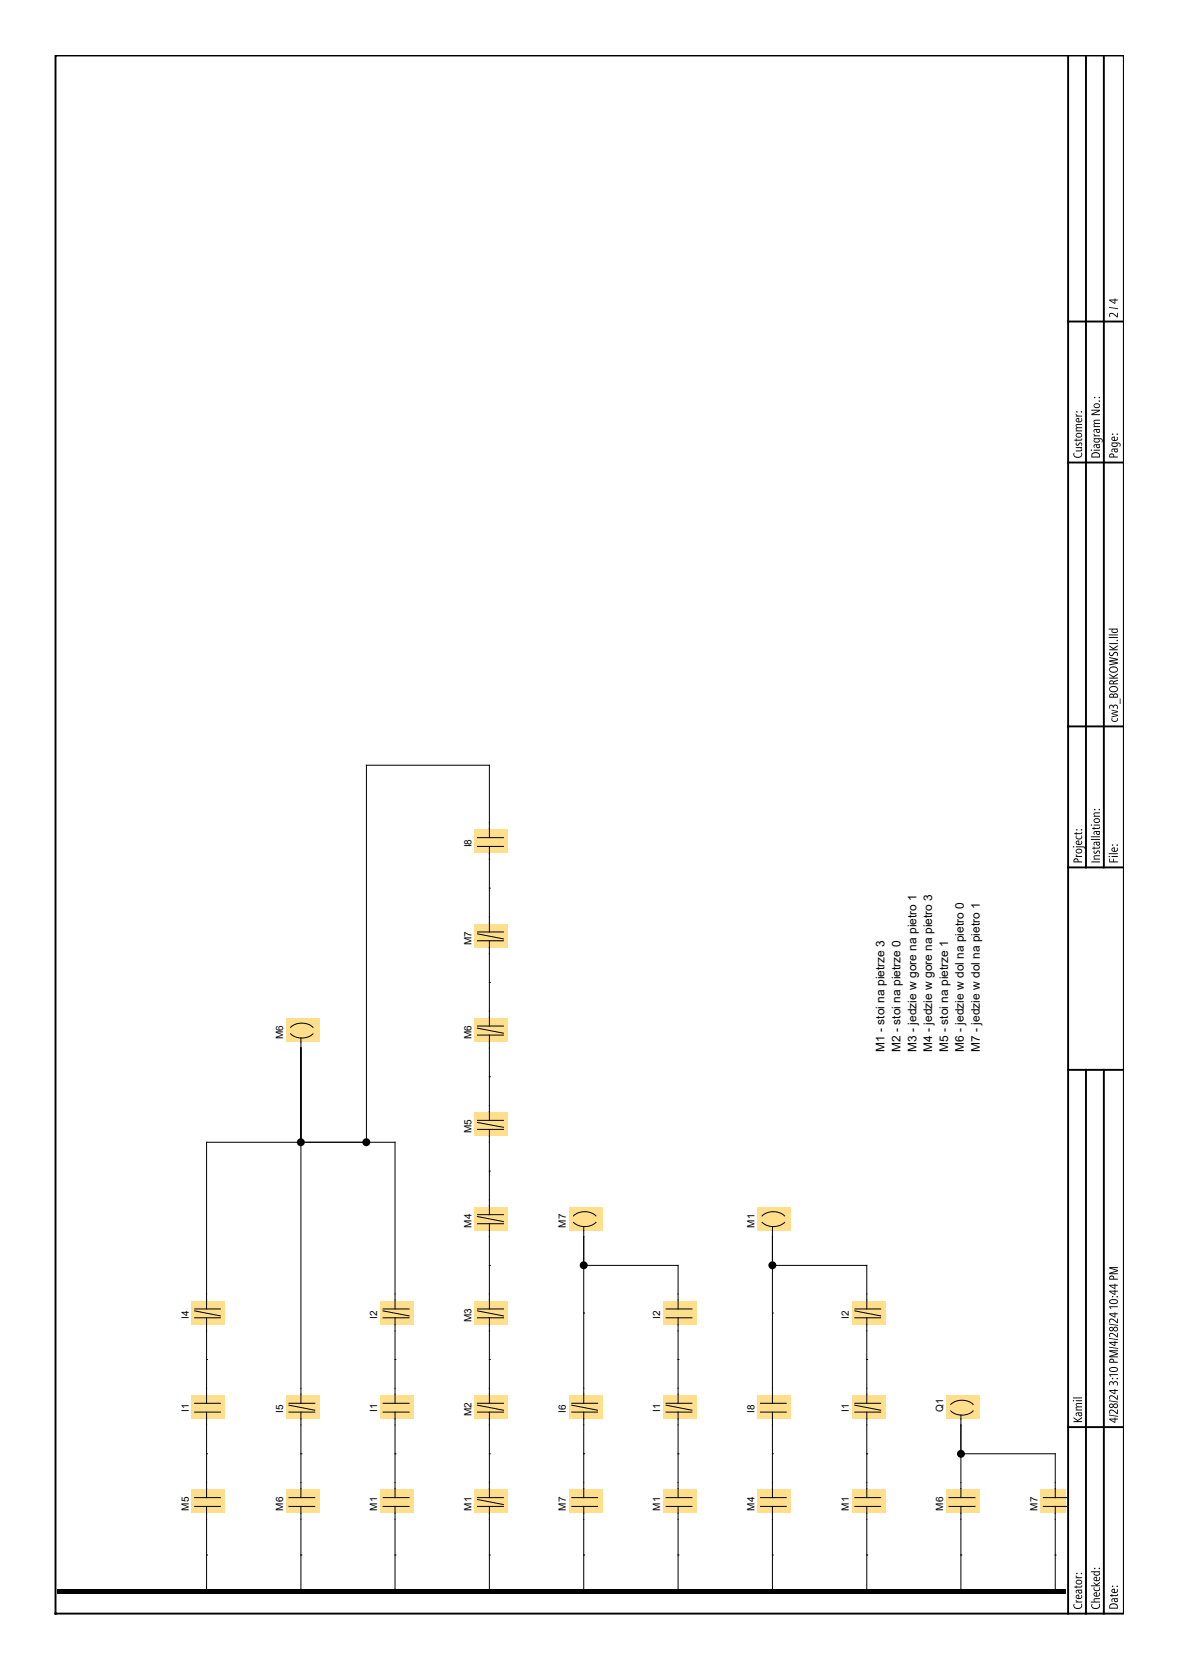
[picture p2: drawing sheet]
<svg xmlns="http://www.w3.org/2000/svg" width="210mm" height="297mm" viewBox="0 0 210 297" stroke-linecap="round" stroke-linejoin="round" font-family="sans-serif">
<path d="M9.9 9.9h189.8v276.9h-189.8zM189.8 9.9v276.9M193 9.9v144.3M196.1 9.9v144.3M189.8 57.1h9.9M189.8 82.2h9.9M189.8 129.1h9.9M189.8 154.2h9.9M189.8 190.2h9.9M193 190.2v96.6M196.1 190.2v96.6M189.8 253.7h9.9" fill="none" stroke="#000" stroke-width=".34"/>
<g fill="#000">
<path d="M10.2 282.6h179.2v.7h-179.2z"/>
<path d="M197.2 55.7a1.03 1.03 0 0 1 1.3 .5v-.6h.1v.8h-.1a1.04 1.04 0 0 0-1.2-.6l-.1 .2 .1 .3-.1 .1-.1-.4zM197 54.6l1.7 .2v.1l-1.7-.2zM197.1 53.2h.9v-.1h.2v.1h.4v.2h-.4v.6h-.2l-.9-.6zM197.3 53.4l.7 .4v-.4z"/>
<path d="M190.8 80.4l.1 .1a.56 .56 0 0 0 .2 .7 .56 .56 0 0 0 .7 0l.3-.3v-.4a.31 .31 0 0 1 .2 .5 .8 .8 0 0 1-.9 .4 .8 .8 0 0 1-.7-.8zM191.1 79.5h1.2v.1h-.2l.2 .5-.2 .1h-1v-.1l.9-.1 .2-.1-.3-.3h-.8zM191.2 78.7h.1v.3a.31 .31 0 0 0 .3 0 .31 .31 0 0 0 .2-.3 .36 .36 0 0 1 .4 .1 .36 .36 0 0 1 0 .4h-.1v-.1a.19 .19 0 0 0-.1-.3 .19 .19 0 0 0-.2 .2 .34 .34 0 0 1-.5 .2 .34 .34 0 0 1-.1-.5zM190.9 78.2h.2v-.3h.2v.3l.8-.1v-.2h.2v.2l-.1 .2h-.9v.2l-.4-.2zM191.3 77a.52 .52 0 0 1 .7 0 .52 .52 0 0 1 .1 .7 .52 .52 0 0 1-.7 0 .52 .52 0 0 1-.1-.7zM191.3 77.2a.42 .42 0 0 0 .4 .4 .42 .42 0 0 0 .4-.3l-.4-.2zM191.2 75.5l1.1-.1v.1h-.9l-.1 .2 .2 .2h.8v.2h-.9l-.1 .2 .2 .2h.8v.2h-1.2v-.2h.2l-.2-.3 .2-.2-.2-.3zM191.2 74.4l.5-.1v.6l.4-.1v-.4l.1-.1a.54 .54 0 0 1-.4 .8 .54 .54 0 0 1-.7-.6zM191.3 74.6v.2l.3 .1v-.4zM191.1 73.6l.5 .3h.7v.1l-1.2 .1v-.2h.2zM192 73.2a.15 .15 0 0 1 .3 0 .15 .15 0 0 1-.3 0zM191.2 73.2a.15 .15 0 0 1 .3 0 .15 .15 0 0 1-.3 0z"/>
<path d="M194.1 80.5a.81 .81 0 0 1 1-.1 .81 .81 0 0 1 .3 .9h-1.5v-.5zM194.1 80.7v.4h1.2a.56 .56 0 0 0-.2-.5 .56 .56 0 0 0-.7 0zM194.3 79.9h1.1v.2h-1.1zM193.8 80a.12 .12 0 0 1 .2 0 .12 .12 0 0 1-.2 0zM194.4 79.1l1-.2v.2h-.1a.3 .3 0 0 1 .1 .4 .3 .3 0 0 1-.3 .2 .42 .42 0 0 1-.3-.6l-.3 .1v.3l-.1 .1zM194.9 79.1a.24 .24 0 0 0 .1 .4 .24 .24 0 0 0 .3-.2l-.1-.2zM194.3 77.9h1a.47 .47 0 0 1 .6 .2 .47 .47 0 0 1-.1 .6l-.1-.1a.28 .28 0 0 0 .1-.3 .28 .28 0 0 0-.3-.2h-.3l.2 .1a.56 .56 0 0 1-.4 .5 .56 .56 0 0 1-.7-.2v-.3l.2-.1-.2-.1zM194.5 78.2h-.1a.43 .43 0 0 0 .5 .3 .43 .43 0 0 0 .4-.3l-.2-.1zM194.3 77.1l.4 .3h.7v.2h-1.1v-.2h.2zM194.4 76.4l1-.2v.2h-.1a.3 .3 0 0 1 .1 .4 .3 .3 0 0 1-.3 .2 .42 .42 0 0 1-.3-.6l-.3 .1v.3l-.1 .1zM194.9 76.4a.24 .24 0 0 0 .1 .4 .24 .24 0 0 0 .3-.2l-.1-.2zM194.4 74.7l1-.1v.2h-.8l-.2 .1 .3 .3h.7v.2h-.9l-.1 .1 .3 .2h.7v.2h-1.1v-.1l.2-.1-.2-.3 .2-.2-.2-.2zM193.9 72.8h1.5v.2l-1.2 .6h1.2v.2h-1.5v-.2l1.3-.6h-1.3zM194.5 71.8a.52 .52 0 0 1 .7-.1 .52 .52 0 0 1 .1 .7 .52 .52 0 0 1-.7 .1 .52 .52 0 0 1-.1-.7zM194.5 72a.42 .42 0 0 0 .4 .4 .42 .42 0 0 0 .4-.4l-.4-.1zM195.2 71.3a.15 .15 0 0 1 .3 0 .15 .15 0 0 1-.3 0zM195.2 70.7a.15 .15 0 0 1 .3 0 .15 .15 0 0 1-.3 0zM194.4 70.7a.13 .13 0 0 1 .2 0 .13 .13 0 0 1-.2 0z"/>
<path d="M197.2 80.7a.46 .46 0 0 1 .5-.1 .46 .46 0 0 1 .3 .5h.6v.2h-1.5zM197.3 80.9l-.1 .2h.6l-.1-.3zM197.5 79.8l1.1-.1v.2h-.1a.3 .3 0 0 1 .1 .3 .3 .3 0 0 1-.3 .2 .42 .42 0 0 1-.4-.5l-.3 .1 .1 .3-.1 .1zM198.1 79.9a.24 .24 0 0 0 .1 .3 .24 .24 0 0 0 .3-.1l-.2-.2zM197.5 78.6l1 .1a.47 .47 0 0 1 .5 .1 .47 .47 0 0 1 0 .6l-.1-.1a.28 .28 0 0 0 .1-.3 .28 .28 0 0 0-.3-.2h-.3l.1 .2a.56 .56 0 0 1-.4 .5 .56 .56 0 0 1-.6-.3v-.3l.2-.1h-.2zM197.7 78.9l-.1 .1a.43 .43 0 0 0 .4 .3 .43 .43 0 0 0 .4-.3l-.1-.2zM197.6 77.7l.5-.1v.6l.4-.1-.1-.4 .1-.1a.54 .54 0 0 1-.4 .8 .54 .54 0 0 1-.6-.6zM197.6 77.9v.2l.4 .1v-.4zM198.4 77.2a.13 .13 0 0 1 .2 0 .13 .13 0 0 1-.2 0zM197.6 77.2a.13 .13 0 0 1 .2 0 .13 .13 0 0 1-.2 0z"/>
<path d="M197.6 127.6l.1 .1-.1 .1a.43 .43 0 0 0 .5 .3 .43 .43 0 0 0 .4-.3l-.1-.1 .1-.1a.53 .53 0 0 1-.5 .7 .53 .53 0 0 1-.4-.7zM197.5 126.1l1.1 .3v.2l-1 .2 1 .3v.2l-1.1 .2v-.2l1-.1-1-.3v-.2l1-.2-1-.2zM197.2 125.3h.4l.2 .2a.46 .46 0 0 1 .7-.2 .46 .46 0 0 1 .1 .7h-.2a.34 .34 0 0 0-.1-.6 .34 .34 0 0 0-.4 .5l-.2-.1a.3 .3 0 0 0-.3-.4 .3 .3 0 0 0-.1 .6 .34 .34 0 0 1-.3-.3 .34 .34 0 0 1 .2-.4zM199 124.1h.1v1h-.1zM197.3 123.3h.3l.2 .2a.41 .41 0 0 1 .5-.2 .41 .41 0 0 1 .3 .4v.3h-1.5v-.5zM197.3 123.5l-.1 .3h.6l-.2-.3zM197.9 123.5v.3h.6a.31 .31 0 0 0-.2-.4 .31 .31 0 0 0-.4 .1zM197.2 122.2a.9 .9 0 0 1 1.4 .3 .82 .82 0 0 1-.7 .6 .82 .82 0 0 1-.8-.6zM197.2 122.3a.64 .64 0 0 0 .5 .6 .64 .64 0 0 0 .6-.1 .47 .47 0 0 0 0-.6 .47 .47 0 0 0-.6-.1zM197.2 121.1l.4-.2 .3 .3 .7-.4v.2l-.6 .3-.1 .2h.7v.1h-1.5zM197.3 121.2l-.1 .3h.6l-.1-.4zM197.1 119.7l.7 .5 .8-.5v.2l-.8 .5h.8v.2h-1.5v-.2h.7l-.7-.5zM197.2 118.7a.9 .9 0 0 1 1.4 .3 .82 .82 0 0 1-.7 .6 .82 .82 0 0 1-.8-.6zM197.2 118.9a.64 .64 0 0 0 .5 .5 .64 .64 0 0 0 .6-.1 .47 .47 0 0 0 0-.6 .47 .47 0 0 0-.6-.1zM197.1 116.8l1.5 .3v.2l-1.3 .2 1.3 .2v.3l-1.5 .3v-.2l1.3-.3-1.3-.2v-.2l1.3-.2-1.3-.2zM197.1 115.9l.2 .1a.3 .3 0 0 0 .1 .5 .3 .3 0 0 0 .4-.4 .47 .47 0 0 1 .7-.2 .47 .47 0 0 1 .1 .7h-.2a.34 .34 0 0 0-.1-.6 .34 .34 0 0 0-.5 .4 .43 .43 0 0 1-.6 .2 .43 .43 0 0 1-.1-.7zM197.1 114.7l.7 .5 .8-.5v.2l-.8 .5h.8v.2h-1.5v-.2h.7l-.7-.5zM197.1 114.3h1.5v.2h-1.5zM198.4 113.9a.13 .13 0 0 1 .2 0 .13 .13 0 0 1-.2 0zM197 113.2h1.6v.2h-1.6zM197 112.8h1.6v.1h-1.6zM197 111.7h1.6v.2h-.2l.2 .1a.58 .58 0 0 1-.5 .6 .58 .58 0 0 1-.6-.4l.1-.3h-.6zM197.7 112l-.1 .1a.49 .49 0 0 0 .9-.1l-.2-.1z"/>
<path d="M190.8 152.7a.46 .46 0 0 1 .6-.1 .46 .46 0 0 1 .2 .5h.7v.2h-1.6zM190.9 152.8v.3h.6l-.2-.3zM191.1 151.9l.5 .3h.7v.1h-1.2v-.1h.2zM191.3 150.9a.52 .52 0 0 1 .7 0 .52 .52 0 0 1 .1 .7 .52 .52 0 0 1-.7 .1 .52 .52 0 0 1-.1-.8zM191.3 151.2a.42 .42 0 0 0 .4 .3 .42 .42 0 0 0 .4-.3l-.4-.2zM191.1 150.4h1.2a.33 .33 0 0 1 .3 .1 .33 .33 0 0 1 .1 .3l-.2-.2h-1.4zM190.6 150.5a.15 .15 0 0 1 .3 0 .15 .15 0 0 1-.3 0zM191.2 149.5l.5-.1v.6l.4-.1v-.4l.1-.1a.54 .54 0 0 1-.4 .8 .54 .54 0 0 1-.7-.6zM191.3 149.7v.2l.3 .1v-.4zM191.2 148.5l.1 .1v.1a.43 .43 0 0 0 .4 .3 .43 .43 0 0 0 .4-.3v-.1l.1-.1a.53 .53 0 0 1-.5 .7 .53 .53 0 0 1-.5-.7zM190.9 148.1h.2v-.2h.2v.2h.8v-.2h.2v.1l-.1 .2-.9 .1v.1l-.4-.1zM192 147.5a.15 .15 0 0 1 .3 0 .15 .15 0 0 1-.3 0zM191.2 147.5a.15 .15 0 0 1 .3 0 .15 .15 0 0 1-.3 0z"/>
<path d="M193.9 153.1h1.5v.2h-1.5zM194.4 152.1l1-.1v.2h-.8l-.2 .1 .3 .3h.7v.2h-1.1v-.2h.2l-.2-.2zM194.4 151.2h.1l-.1 .3a.31 .31 0 0 0 .4 0 .31 .31 0 0 0 .1-.3 .36 .36 0 0 1 .5 .1 .36 .36 0 0 1 0 .5l-.2-.1 .1-.1a.19 .19 0 0 0-.1-.3 .19 .19 0 0 0-.3 .2 .34 .34 0 0 1-.5 .2 .34 .34 0 0 1 0-.5zM194 150.7h.3v-.2h.2v.2h.8v-.2l.1-.1 .1 .2-.1 .2h-.9v.2l-.4-.2zM194.4 149.7l1-.1v.2h-.1a.3 .3 0 0 1 .1 .3 .3 .3 0 0 1-.3 .2 .42 .42 0 0 1-.3-.5l-.3 .1v.3l-.1 .1zM194.9 149.8a.24 .24 0 0 0 .1 .3 .24 .24 0 0 0 .3-.1l-.1-.2zM193.8 149.1h1.6v.2h-1.6zM193.8 148.7h1.6v.1h-1.6zM194.4 147.8l1-.1v.2h-.1a.3 .3 0 0 1 .1 .3 .3 .3 0 0 1-.3 .2 .42 .42 0 0 1-.3-.5l-.3 .1v.3l-.1 .1zM194.9 147.9a.24 .24 0 0 0 .1 .3 .24 .24 0 0 0 .3-.1l-.1-.2zM194 147.2h.3v-.2h.2v.2l.8-.1v-.2h.1l.1 .2-.1 .2h-.9v.2l-.4-.2zM194.3 146.6h1.1v.1h-1.1zM193.8 146.7a.12 .12 0 0 1 .2 0 .12 .12 0 0 1-.2 0zM194.5 145.5a.52 .52 0 0 1 .7 0 .52 .52 0 0 1 .1 .7 .52 .52 0 0 1-.7 0 .52 .52 0 0 1-.1-.7zM194.5 145.7a.42 .42 0 0 0 .4 .4 .42 .42 0 0 0 .4-.3l-.4-.2zM194.4 144.5l1-.1v.2h-.8l-.2 .1 .3 .3h.7v.2h-1.1v-.2h.2l-.2-.2zM195.2 143.9a.15 .15 0 0 1 .3 0 .15 .15 0 0 1-.3 0zM194.4 143.9a.13 .13 0 0 1 .2 0 .13 .13 0 0 1-.2 0z"/>
<path d="M197.1 152.6h.1v.5h.6v-.5h.1v.5h.7v.2h-1.5zM197.5 152.2h1.1v.1h-1.1zM197 152.2a.12 .12 0 0 1 .2 0 .12 .12 0 0 1-.2 0zM197 151.7h1.6v.1h-1.6zM197.6 150.7l.5-.1v.6l.4-.1-.1-.4h.1a.54 .54 0 0 1-.4 .7 .54 .54 0 0 1-.6-.5zM197.6 150.9v.2l.4 .1v-.4zM198.4 150.2a.13 .13 0 0 1 .2 0 .13 .13 0 0 1-.2 0zM197.6 150.2a.13 .13 0 0 1 .2 0 .13 .13 0 0 1-.2 0z"/>
<path d="M190.7 251.9l.8 .5 .8-.5v.2l-.8 .5h.8v.2h-1.6v-.2h.8l-.8-.5zM191.2 251.2l1.1-.2v.2h-.2a.3 .3 0 0 1 .2 .3 .3 .3 0 0 1-.3 .3 .42 .42 0 0 1-.4-.6l-.3 .1 .1 .3-.2 .1zM191.7 251.2a.24 .24 0 0 0 .1 .3 .24 .24 0 0 0 .4-.1l-.2-.2zM191.2 249.5l1.1-.1v.2h-.9l-.1 .1 .2 .3h.8v.1l-.9 .1-.1 .1 .2 .2h.8v.2h-1.2v-.2h.2l-.2-.3 .2-.2-.2-.2zM191.1 248.9h1.2v.2h-1.2zM190.6 249a.15 .15 0 0 1 .3 0 .15 .15 0 0 1-.3 0zM190.6 248.4h1.7v.2h-1.7z"/>
<path d="M197.1 252.2h.9v-.2h.2v.2h.4v.1h-.4v.6h-.2l-.9-.6zM197.3 252.3l.7 .4v-.4zM197 251.4l1.7 .3v.1l-1.7-.2zM197.2 250.7a1.03 1.03 0 0 1 1.3 .4v-.6h.1v.9h-.1a1.03 1.03 0 0 0-1.2-.6l-.1 .2 .1 .3h-.1l-.1-.4zM197.1 249.6l.5-.1 .2 .2a.43 .43 0 0 1 .6-.2 .43 .43 0 0 1 .1 .7 .43 .43 0 0 1-.7-.2 .4 .4 0 0 1-.6 .2 .4 .4 0 0 1-.1-.6zM197.2 249.9a.25 .25 0 0 0 .5 0 .25 .25 0 0 0-.5 0zM197.9 249.9a.3 .3 0 0 0 .6 0 .3 .3 0 0 0-.6 0zM197 248.9l1.7 .2v.2l-1.7-.3zM197.2 248.1a1.03 1.03 0 0 1 1.3 .5v-.6h.1v.8h-.1a1.03 1.03 0 0 0-1.2-.6l-.1 .2 .1 .3-.1 .1-.1-.4zM197.1 247.1h.9v-.2h.2v.2h.4v.1h-.4v.6h-.2l-.9-.5zM197.3 247.2l.7 .5v-.5zM197.2 245.6l.4-.1 .2 .3a.46 .46 0 0 1 .7-.2 .46 .46 0 0 1 .1 .7h-.2a.34 .34 0 0 0-.1-.6 .34 .34 0 0 0-.4 .4h-.2a.3 .3 0 0 0-.1-.4 .3 .3 0 0 0-.4 .1 .3 .3 0 0 0 .1 .4 .34 .34 0 0 1-.3-.3 .34 .34 0 0 1 .2-.3zM198.4 245a.13 .13 0 0 1 .2 0 .13 .13 0 0 1-.2 0zM197.6 245a.13 .13 0 0 1 .2 0 .13 .13 0 0 1-.2 0zM197.1 244.2h1.5v.2h-1.3l.2 .2-.2 .1zM197.2 243.1a.92 .92 0 0 1 1.4 .3 .89 .89 0 0 1-1.5 0zM197.3 243.3l-.1 .1a.85 .85 0 0 0 1.3 0 .94 .94 0 0 0-1.2-.1zM197.2 241.6a.46 .46 0 0 1 .5-.1 .46 .46 0 0 1 .3 .6h.6v.1h-1.5zM197.3 241.8l-.1 .3h.6l-.1-.4zM197.1 240h1.5v.2h-1.3l1.3 .3v.2l-1.3 .4h1.3v.2h-1.5v-.3l1.4-.4-1.4-.4zM197 239.4l1.7 .2v.2l-1.7-.3zM197.1 238.5h.9v-.2h.2v.2h.4v.2h-.4v.6h-.2l-.9-.6zM197.3 238.7l.7 .4v-.4zM197 237.8l1.7 .3v.1l-1.7-.2zM197.2 237a1.03 1.03 0 0 1 1.3 .5v-.6h.1v.8h-.1a1.03 1.03 0 0 0-1.2-.6l-.1 .2 .1 .3-.1 .1-.1-.4zM197.1 236l.5-.2 .2 .3a.43 .43 0 0 1 .6-.3 .43 .43 0 0 1 .1 .7 .43 .43 0 0 1-.7-.1 .4 .4 0 0 1-.6 .2 .4 .4 0 0 1-.1-.6zM197.2 236.2a.25 .25 0 0 0 .5 0 .25 .25 0 0 0-.5 0zM197.9 236.3a.3 .3 0 0 0 .6 0 .3 .3 0 0 0-.6 0zM197 235.3l1.7 .2v.2l-1.7-.3zM197.2 234.5a1.03 1.03 0 0 1 1.3 .5v-.6h.1v.8h-.1a1.03 1.03 0 0 0-1.2-.6l-.1 .2 .1 .3h-.1l-.1-.3zM197.1 233.4h.9v-.1h.2v.1h.4v.2h-.4v.6h-.2l-.9-.6zM197.3 233.6l.7 .4v-.4zM197.1 232.2h1.5v.1h-1.3l.2 .3-.2 .1zM197.2 231a.92 .92 0 0 1 1.4 .4 .89 .89 0 0 1-1.5 0zM197.3 231.2l-.1 .2a.85 .85 0 0 0 1.3 0 .94 .94 0 0 0-1.2-.2zM198.4 230.5a.13 .13 0 0 1 .2 0 .13 .13 0 0 1-.2 0zM197.6 230.5a.13 .13 0 0 1 .2 0 .13 .13 0 0 1-.2 0zM197.1 229.4h.9v-.2h.2v.2h.4v.2h-.4v.6h-.2l-.9-.6zM197.3 229.6l.7 .4v-.4zM197.1 228.4h.9v-.2h.2v.2h.4v.1h-.4v.6h-.2l-.9-.5zM197.3 228.5l.7 .4v-.4zM197.2 226.9a.46 .46 0 0 1 .5-.2 .46 .46 0 0 1 .3 .6h.6v.2h-1.5zM197.3 227l-.1 .3h.6l-.1-.4zM197.1 225.2h1.5v.2h-1.3l1.3 .3v.3l-1.3 .3h1.3v.2h-1.5v-.3l1.4-.4-1.4-.3z"/>
<path d="M190.8 285.1h.1a.56 .56 0 0 0 .2 .7 .56 .56 0 0 0 .7 0l.3-.3v-.4h.1a.75 .75 0 0 1-.6 .9 .75 .75 0 0 1-.9-.8zM191.1 284.4l.5 .3h.7v.1h-1.2v-.1h.2zM191.2 283.6l.5-.2v.7l.4-.2v-.4h.1a.54 .54 0 0 1-.4 .7 .54 .54 0 0 1-.7-.5zM191.3 283.7v.2l.3 .2v-.5zM191.2 282.6l1.1-.1v.2h-.2a.3 .3 0 0 1 .2 .4 .3 .3 0 0 1-.3 .2 .42 .42 0 0 1-.4-.6l-.3 .1 .1 .3-.2 .1-.1-.3zM191.7 282.7a.24 .24 0 0 0 .1 .4 .24 .24 0 0 0 .4-.2l-.2-.2zM190.9 282h.2v-.2h.2v.2h.8v-.2h.2v.1l-.1 .2-.9 .1v.1l-.4-.1zM191.3 280.9a.52 .52 0 0 1 .7-.1 .52 .52 0 0 1 .1 .7 .52 .52 0 0 1-.7 .1 .52 .52 0 0 1-.1-.7zM191.3 281.1a.42 .42 0 0 0 .4 .4 .42 .42 0 0 0 .4-.4l-.4-.1zM191.1 280.1l.5 .2h.7v.2h-1.2v-.1h.2zM192 279.7a.15 .15 0 0 1 .3 0 .15 .15 0 0 1-.3 0zM191.2 279.7a.15 .15 0 0 1 .3 0 .15 .15 0 0 1-.3 0z"/>
<path d="M194 285.1h.1a.56 .56 0 0 0 .2 .7 .56 .56 0 0 0 .7 0l.3-.3-.1-.4h.2a.75 .75 0 0 1-.6 .9 .75 .75 0 0 1-.9-.8zM193.8 284.7h.7a.34 .34 0 0 1-.2-.5 .34 .34 0 0 1 .5-.1h.6v.1l-.8 .1-.1 .2 .1 .2h.8v.1h-1.6zM194.4 283.1l.5-.1v.6l.4-.1-.1-.4 .2-.1a.54 .54 0 0 1-.4 .8 .54 .54 0 0 1-.7-.6zM194.5 283.3v.2l.3 .1v-.4zM194.4 282.1l.1 .1v.1a.43 .43 0 0 0 .4 .4 .43 .43 0 0 0 .4-.4l-.1-.1 .2-.1a.53 .53 0 0 1-.5 .7 .53 .53 0 0 1-.5-.7zM194.3 281.2l.5 .4 .6-.4v.2l-.5 .4h.5v.1h-1.6v-.1h1l-.5-.4zM194.4 280.4l.5-.1v.6l.4-.2-.1-.3 .2-.1a.54 .54 0 0 1-.4 .7 .54 .54 0 0 1-.7-.5zM194.5 280.5v.2l.3 .2v-.5zM193.8 279.3h1.6v.1h-.1l.1 .2a.58 .58 0 0 1-.5 .5 .58 .58 0 0 1-.6-.4l.2-.2h-.7zM194.5 279.6l-.1 .1a.49 .49 0 0 0 .9-.1l-.2-.1zM195.2 278.8a.15 .15 0 0 1 .3 0 .15 .15 0 0 1-.3 0zM194.4 278.8a.13 .13 0 0 1 .2 0 .13 .13 0 0 1-.2 0z"/>
<path d="M197.3 285.1a.81 .81 0 0 1 .9-.1 .81 .81 0 0 1 .4 .9h-1.5v-.5zM197.3 285.4l-.1 .4h1.3a.56 .56 0 0 0-.3-.6 .56 .56 0 0 0-.6 0zM197.5 284.2l1.1-.1v.1h-.1a.3 .3 0 0 1 .1 .4 .3 .3 0 0 1-.3 .2 .42 .42 0 0 1-.4-.6l-.3 .1 .1 .4h-.1zM198.1 284.2a.24 .24 0 0 0 .1 .4 .24 .24 0 0 0 .3-.1l-.2-.3zM197.2 283.5h.3v-.2h.1v.2h.8l.1-.2h.1v.2v.1l-1 .1v.1l-.4-.1zM197.6 282.5l.5-.1v.6l.4-.2-.1-.3 .1-.1a.54 .54 0 0 1-.4 .8 .54 .54 0 0 1-.6-.6zM197.6 282.7v.2l.4 .1v-.5zM198.4 282a.13 .13 0 0 1 .2 0 .13 .13 0 0 1-.2 0zM197.6 282a.13 .13 0 0 1 .2 0 .13 .13 0 0 1-.2 0z"/>
</g>
<path d="M168.1 248h6v4.2h-6z" fill="#ffde8c"/>
<path d="M170.7 251.5v1.8" fill="none" stroke="#000" stroke-width=".18"/>
<path d="M168.8 250.8l.2-.1a2.53 2.53 0 0 0 1.9 .7v.1l.5-.1a2.36 2.36 0 0 0 1.5-.7l.1 .1a3.1 3.1 0 0 1-4.2 0zM168.9 249.6a3.1 3.1 0 0 1 4.1 0l-.2 .1a3.5 3.5 0 0 0-1.9-.8l-.4 .1a2.36 2.36 0 0 0-1.6 .8z" fill="#000"/>
<path d="M50.8 181h6v4.2h-6z" fill="#ffde8c"/>
<path d="M53.5 184.5v1.8" fill="none" stroke="#000" stroke-width=".18"/>
<path d="M51.5 183.7h.2a2.53 2.53 0 0 0 1.9 .7v.1l.5-.1a2.36 2.36 0 0 0 1.5-.8l.1 .1a3.1 3.1 0 0 1-4.2 0zM51.6 182.5a3.1 3.1 0 0 1 4.1 .1l-.2 .1a3.5 3.5 0 0 0-1.9-.8l-.4 .1a2.36 2.36 0 0 0-1.6 .7z" fill="#000"/>
<path d="M101.1 214.5h6v4.2h-6z" fill="#ffde8c"/>
<path d="M103.7 218v1.8" fill="none" stroke="#000" stroke-width=".18"/>
<path d="M101.8 217.3l.2-.1a2.53 2.53 0 0 0 1.9 .7v.1l.5-.1a2.36 2.36 0 0 0 1.5-.8l.1 .2a3.1 3.1 0 0 1-4.2 0zM101.8 216.1a3.1 3.1 0 0 1 4.2 0l-.2 .1a3.5 3.5 0 0 0-1.9-.8l-.5 .1a2.36 2.36 0 0 0-1.5 .7z" fill="#000"/>
<path d="M134.6 214.5h6v4.2h-6z" fill="#ffde8c"/>
<path d="M137.2 218v1.8" fill="none" stroke="#000" stroke-width=".18"/>
<path d="M135.3 217.3l.2-.1a2.53 2.53 0 0 0 1.9 .7v.1l.5-.1a2.36 2.36 0 0 0 1.5-.8l.1 .2a3.1 3.1 0 0 1-4.2 0zM135.4 216.1a3.1 3.1 0 0 1 4.1 0l-.2 .1a3.5 3.5 0 0 0-1.9-.8l-.5 .1a2.36 2.36 0 0 0-1.5 .7z" fill="#000"/>
<path d="M34 264.8h6v4.2h-6z" fill="#ffde8c"/>
<path d="M34.6 267.8h4.6M34.6 266.2h4.6M36.7 263.5v2.7M36.7 267.8v2.2" fill="none" stroke="#000" stroke-width=".18"/>
<path d="M34 248h6v4.2h-6z" fill="#ffde8c"/>
<path d="M34.6 251h4.6M34.6 249.4h4.6M36.7 246.8v2.6M36.7 251v2.3" fill="none" stroke="#000" stroke-width=".18"/>
<path d="M34 231.3h6v4.2h-6z" fill="#ffde8c"/>
<path d="M34.6 234.2h4.6M34.6 232.7h4.6M34.6 233l4.6 .9M36.7 230v2.7M36.7 234.2v2.4" fill="none" stroke="#000" stroke-width=".18"/>
<path d="M50.8 264.8h6v4.2h-6z" fill="#ffde8c"/>
<path d="M51.4 267.8h4.5M51.4 266.2h4.5M53.5 263.5v2.7M53.5 267.8v2.2" fill="none" stroke="#000" stroke-width=".18"/>
<path d="M50.8 248h6v4.2h-6z" fill="#ffde8c"/>
<path d="M51.4 251h4.5M51.4 249.4h4.5M51.4 249.8l4.5 .9M53.5 246.8v2.6M53.5 251v2.3" fill="none" stroke="#000" stroke-width=".18"/>
<path d="M67.6 264.8h6v4.2h-6z" fill="#ffde8c"/>
<path d="M68.1 267.8h4.6M68.1 266.2h4.6M70.2 263.5v2.7M70.2 267.8v2.2" fill="none" stroke="#000" stroke-width=".18"/>
<path d="M67.6 248h6v4.2h-6z" fill="#ffde8c"/>
<path d="M68.1 251h4.6M68.1 249.4h4.6M70.2 246.8v2.6M70.2 251v2.3" fill="none" stroke="#000" stroke-width=".18"/>
<path d="M67.6 231.3h6v4.2h-6z" fill="#ffde8c"/>
<g fill="none" stroke="#000" stroke-width=".18">
<path d="M53.5 186.3v60.5M53.5 203h.1M36.7 230v-27h33.5v29.7M36.7 236.6v10.2M68.1 234.2h4.6M68.1 232.7h4.6M68.1 233l4.6 .9M70.2 234.2v12.6M36.7 258.4h.1M36.7 241.6h.1M36.7 253.3v10.2M53.5 258.4h.1"/>
<path d="M53.5 253.3v10.2M70.2 258.4h.1M70.2 241.6h.1M70.2 253.3v10.2M36.7 276.4h.1M36.7 270v12.6M53.5 276.4h.1M53.5 270v12.6M70.2 276.4h.1M70.2 270v12.6"/>
</g>
<path d="M84.3 264.8h6v4.2h-6z" fill="#ffde8c"/>
<path d="M84.8 267.8h4.7M84.8 266.2h4.7M84.8 266.5l4.7 .9M87 263.5v2.7M87 267.8v2.2" fill="none" stroke="#000" stroke-width=".18"/>
<path d="M84.3 248h6v4.2h-6z" fill="#ffde8c"/>
<path d="M84.8 251h4.7M84.8 249.4h4.7M84.8 249.8l4.7 .9M87 246.8v2.6M87 251v2.3" fill="none" stroke="#000" stroke-width=".18"/>
<path d="M84.3 231.3h6v4.2h-6z" fill="#ffde8c"/>
<path d="M84.8 234.2h4.7M84.8 232.7h4.7M84.8 233l4.7 .9M87 230v2.7M87 234.2v2.4" fill="none" stroke="#000" stroke-width=".18"/>
<path d="M84.3 214.5h6v4.2h-6z" fill="#ffde8c"/>
<path d="M84.8 217.5h4.7M84.8 215.9h4.7M84.8 216.2l4.7 .9M87 213.3v2.6M87 217.5v2.3" fill="none" stroke="#000" stroke-width=".18"/>
<path d="M84.3 197.7h6v4.3h-6z" fill="#ffde8c"/>
<path d="M84.8 199.1h4.7M84.8 199.5l4.7 .9M87 196.5v2.6M84.8 200.7h4.7M87 200.7v2.3" fill="none" stroke="#000" stroke-width=".18"/>
<path d="M84.3 181h6v4.2h-6z" fill="#ffde8c"/>
<g fill="none" stroke="#000" stroke-width=".18">
<path d="M87 179.7v2.7M84.8 184h4.7M84.8 182.4h4.7M84.8 182.8l4.7 .8M87 191.4h.1M87 184v12.5M87 208.2h.1M87 203v10.3M87 219.8v10.2M87 224.9h.1M87 236.6v10.2M87 258.4h.1"/>
<path d="M87 241.6h.1M87 253.3v10.2M87 276.4h.1M87 270v12.6"/>
</g>
<path d="M101.1 264.8h6v4.2h-6z" fill="#ffde8c"/>
<path d="M101.6 267.8h4.6M101.6 266.2h4.6M103.7 263.5v2.7M103.7 267.8v2.2" fill="none" stroke="#000" stroke-width=".18"/>
<path d="M101.1 248h6v4.2h-6z" fill="#ffde8c"/>
<path d="M101.6 251h4.6M101.6 249.4h4.6M101.6 249.8l4.6 .9M103.7 246.8v2.6M103.7 251v2.3" fill="none" stroke="#000" stroke-width=".18"/>
<path d="M117.8 264.8h6v4.2h-6z" fill="#ffde8c"/>
<path d="M118.4 267.8h4.5M118.4 266.2h4.5M120.5 263.5v2.7M120.5 267.8v2.2" fill="none" stroke="#000" stroke-width=".18"/>
<path d="M117.8 248h6v4.2h-6z" fill="#ffde8c"/>
<path d="M118.4 251h4.5M118.4 249.4h4.5M118.4 249.8l4.5 .9M120.5 246.8v2.6M120.5 251v2.3" fill="none" stroke="#000" stroke-width=".18"/>
<path d="M117.8 231.3h6v4.2h-6z" fill="#ffde8c"/>
<g fill="none" stroke="#000" stroke-width=".18">
<path d="M103.7 219.8v27M103.7 233.4h.1M103.7 224.9h16.8v7.8M118.4 234.2h4.5M118.4 232.7h4.5M120.5 234.2v12.6M103.7 258.4h.1M103.7 253.3v10.2M120.5 241.6h.1M120.5 258.4h.1M120.5 253.3v10.2M103.7 276.4h.1"/>
<path d="M103.7 270v12.6M120.5 276.4h.1M120.5 270v12.6"/>
</g>
<path d="M134.6 264.8h6v4.2h-6z" fill="#ffde8c"/>
<path d="M135.1 267.8h4.6M135.1 266.2h4.6M137.2 263.5v2.7M137.2 267.8v2.2" fill="none" stroke="#000" stroke-width=".18"/>
<path d="M134.6 248h6v4.2h-6z" fill="#ffde8c"/>
<path d="M135.1 251h4.6M135.1 249.4h4.6M137.2 246.8v2.6M137.2 251v2.3" fill="none" stroke="#000" stroke-width=".18"/>
<path d="M151.3 264.8h6.1v4.2h-6.1z" fill="#ffde8c"/>
<path d="M151.9 267.8h4.6M151.9 266.2h4.6M154 263.5v2.7M154 267.8v2.2" fill="none" stroke="#000" stroke-width=".18"/>
<path d="M151.3 248h6.1v4.2h-6.1z" fill="#ffde8c"/>
<path d="M151.9 251h4.6M151.9 249.4h4.6M151.9 249.8l4.6 .9M154 246.8v2.6M154 251v2.3" fill="none" stroke="#000" stroke-width=".18"/>
<path d="M151.3 231.3h6.1v4.2h-6.1z" fill="#ffde8c"/>
<g fill="none" stroke="#000" stroke-width=".18">
<path d="M137.2 219.8v27M137.2 233.4h.1M137.2 224.9h16.8v7.8M151.9 234.2h4.6M151.9 232.7h4.6M151.9 233l4.6 .9M154 234.2v12.6M137.2 258.4h.1M137.2 253.3v10.2M154 258.4h.1M154 241.6h.1M154 253.3v10.2"/>
<path d="M137.2 276.4h.1M137.2 270v12.6M154 276.4h.1M154 270v12.6"/>
</g>
<path d="M168.1 264.8h6v4.2h-6z" fill="#ffde8c"/>
<path d="M168.6 267.8h4.6M168.6 266.2h4.6M170.7 263.5v2.7M170.7 267.8v2.2" fill="none" stroke="#000" stroke-width=".18"/>
<path d="M184.9 264.8h4.5v4.2h-4.5z" fill="#ffde8c"/>
<path d="M170.7 276.4h.1M170.7 270v12.6M185.4 267.8h4.1M185.4 266.2h4.1M187.5 263.5v2.7M187.5 267.8v2.2" fill="none" stroke="#000" stroke-width=".18"/>
<path d="M84.3 164.2h6v4.2h-6z" fill="#ffde8c"/>
<path d="M84.8 167.2h4.7M84.8 165.7h4.7M84.8 166l4.7 .9M87 174.6h.1M87 163v2.7M87 167.2v12.5M170.7 258.4h.1M170.7 258.4h16.8v5.1M170.7 253.3v10.2M187.5 276.4h.1M187.5 270v12.6" fill="none" stroke="#000" stroke-width=".18"/>
<path d="M84.3 147.4h6v4.3h-6z" fill="#ffde8c"/>
<path d="M84.8 150.5h4.7M84.8 148.9h4.7M87 157.9h.1M87 148.9v-12.9h-21.9v67h-11.6v-16.7M87 150.5v12.5" fill="none" stroke="#000" stroke-width=".18"/>
<g fill="#000">
<circle cx="53.4" cy="203" r=".71"/>
<circle cx="65.1" cy="203" r=".71"/>
<circle cx="103.7" cy="224.9" r=".71"/>
<circle cx="137.2" cy="224.9" r=".71"/>
<circle cx="170.7" cy="258.4" r=".71"/>
</g>
<g font-size="2.1">
<text x="157.2" y="187" transform="rotate(-90 157.2 187)">M1 - stoi na pietrze 3</text>
<text x="160" y="187" transform="rotate(-90 160 187)">M2 - stoi na pietrze 0</text>
<text x="162.8" y="187" transform="rotate(-90 162.8 187)">M3 - jedzie w gore na pietro 1</text>
<text x="165.6" y="187" transform="rotate(-90 165.6 187)">M4 - jedzie w gore na pietro 3</text>
<text x="168.4" y="187" transform="rotate(-90 168.4 187)">M5 - stoi na pietrze 1</text>
<text x="171.3" y="187" transform="rotate(-90 171.3 187)">M6 - jedzie w dol na pietro 0</text>
<text x="174.1" y="187" transform="rotate(-90 174.1 187)">M7 - jedzie w dol na pietro 1</text>
</g>
<g font-size="1.8">
<text x="83.8" y="150.6" transform="rotate(-90 83.8 150.6)">I8</text>
<text x="83.8" y="167.9" transform="rotate(-90 83.8 167.9)">M7</text>
<text x="50.3" y="184.7" transform="rotate(-90 50.3 184.7)">M6</text>
<text x="83.8" y="184.7" transform="rotate(-90 83.8 184.7)">M6</text>
<text x="83.8" y="201.4" transform="rotate(-90 83.8 201.4)">M5</text>
<text x="83.8" y="218.2" transform="rotate(-90 83.8 218.2)">M4</text>
<text x="100.5" y="218.2" transform="rotate(-90 100.5 218.2)">M7</text>
<text x="134.1" y="218.2" transform="rotate(-90 134.1 218.2)">M1</text>
<text x="33.5" y="234.4" transform="rotate(-90 33.5 234.4)">I4</text>
<text x="67" y="234.4" transform="rotate(-90 67 234.4)">I2</text>
<text x="83.8" y="235" transform="rotate(-90 83.8 235)">M3</text>
<text x="117.3" y="234.4" transform="rotate(-90 117.3 234.4)">I2</text>
<text x="150.8" y="234.4" transform="rotate(-90 150.8 234.4)">I2</text>
<text x="33.5" y="251" transform="rotate(-90 33.5 251)">I1</text>
<text x="50.3" y="251.2" transform="rotate(-90 50.3 251.2)">I5</text>
<text x="67" y="251" transform="rotate(-90 67 251)">I1</text>
<text x="83.8" y="251.7" transform="rotate(-90 83.8 251.7)">M2</text>
<text x="100.5" y="251.2" transform="rotate(-90 100.5 251.2)">I6</text>
<text x="117.3" y="251" transform="rotate(-90 117.3 251)">I1</text>
<text x="134.1" y="251.2" transform="rotate(-90 134.1 251.2)">I8</text>
<text x="150.8" y="251" transform="rotate(-90 150.8 251)">I1</text>
<text x="167.6" y="251" transform="rotate(-90 167.6 251)">Q1</text>
<text x="33.5" y="268.5" transform="rotate(-90 33.5 268.5)">M5</text>
<text x="50.3" y="268.5" transform="rotate(-90 50.3 268.5)">M6</text>
<text x="67" y="268.5" transform="rotate(-90 67 268.5)">M1</text>
<text x="83.8" y="268.5" transform="rotate(-90 83.8 268.5)">M1</text>
<text x="100.5" y="268.5" transform="rotate(-90 100.5 268.5)">M7</text>
<text x="117.3" y="268.5" transform="rotate(-90 117.3 268.5)">M1</text>
<text x="134.1" y="268.5" transform="rotate(-90 134.1 268.5)">M4</text>
<text x="150.8" y="268.5" transform="rotate(-90 150.8 268.5)">M1</text>
<text x="167.6" y="268.5" transform="rotate(-90 167.6 268.5)">M6</text>
<text x="184.3" y="268.5" transform="rotate(-90 184.3 268.5)">M7</text>
</g>
</svg>
